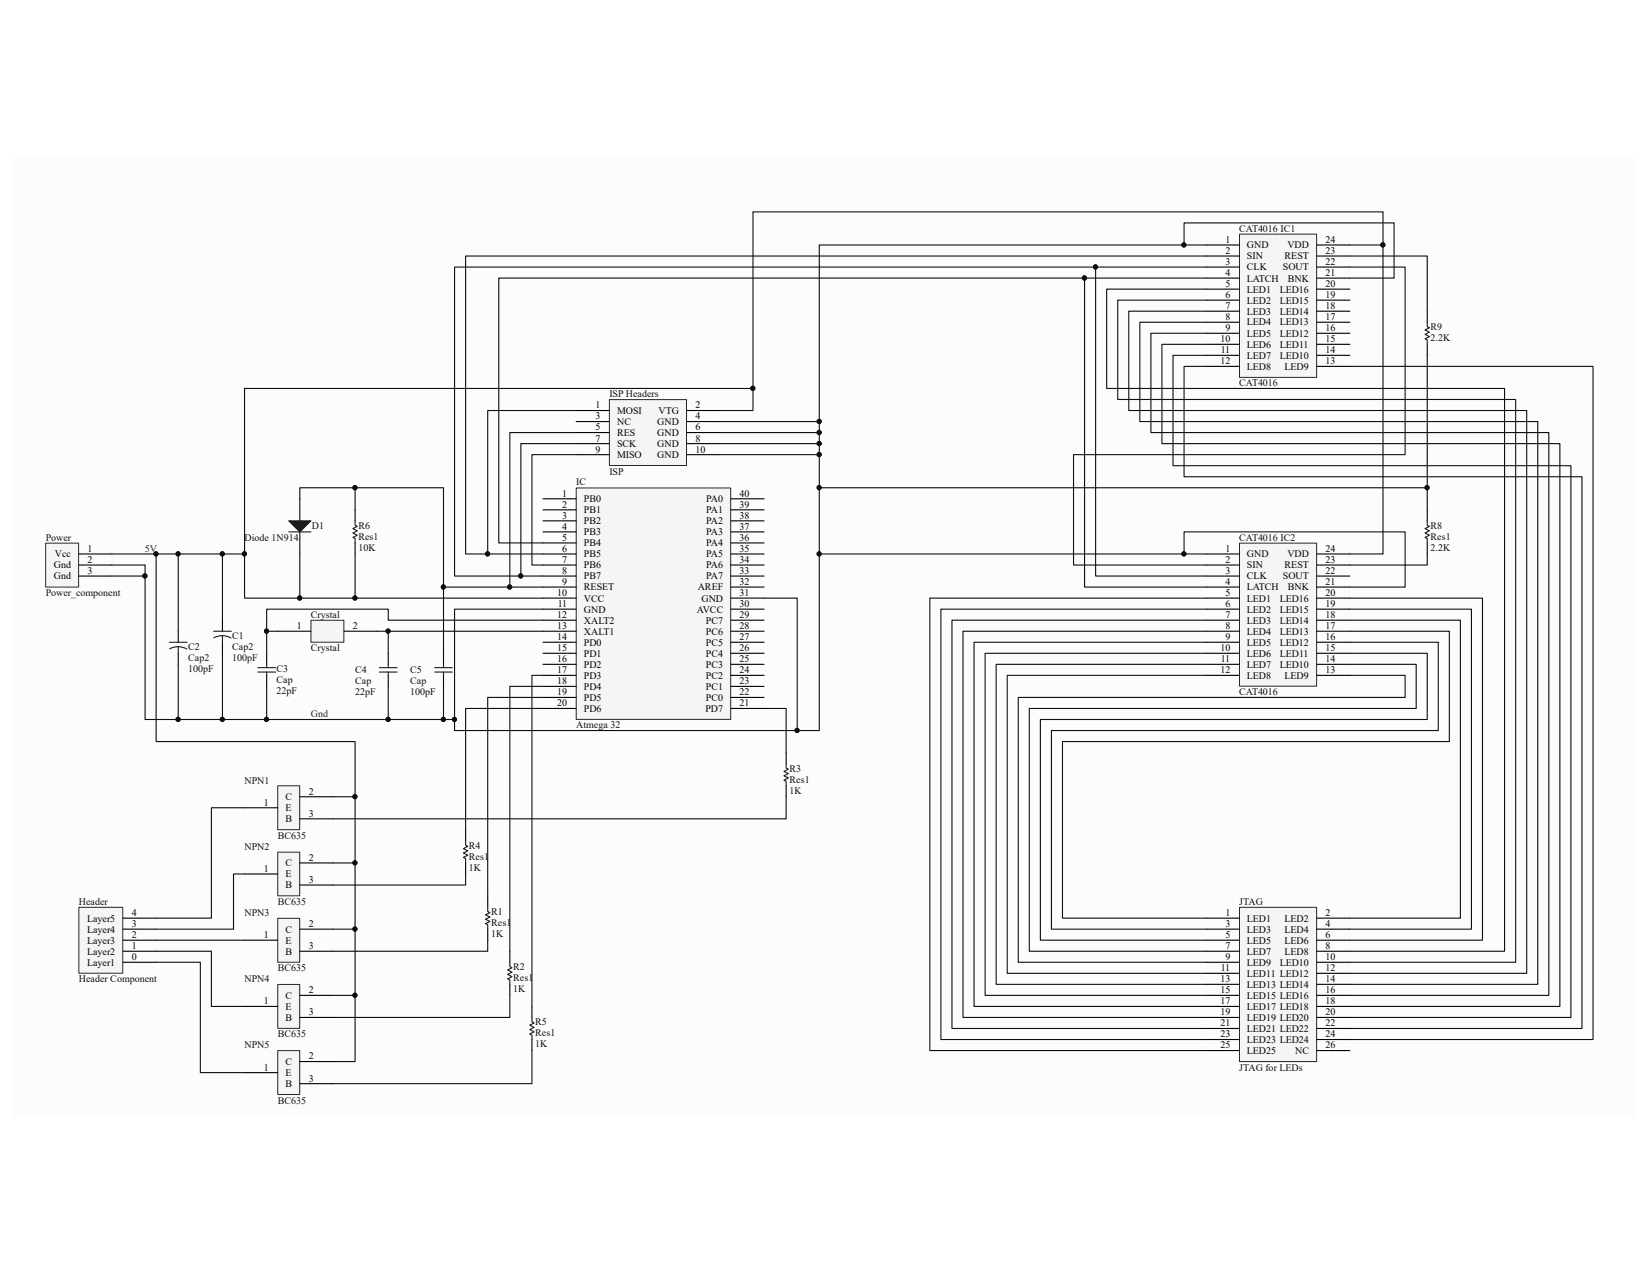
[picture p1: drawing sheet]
<svg xmlns="http://www.w3.org/2000/svg" width="279mm" height="216mm" viewBox="0 0 279 216" stroke-linecap="round" stroke-linejoin="round" font-family="sans-serif">
<path d="M2.1 26.5h275.2v162.9h-275.2z" fill="#fcfcfc"/>
<path d="M52.8 105.2h5.5v3.7h-5.5z" fill="#f5f5f5"/>
<path d="M52.7 105.2h5.6v3.7h-5.6z" fill="none" stroke="#262626" stroke-width=".17"/>
<path d="M47.1 107.1h5.6M58.4 107.1h5.6" fill="none" stroke="#000" stroke-width=".19"/>
<path d="M97.8 82.8h26.2v39.2h-26.2z" fill="#f5f5f5"/>
<path d="M97.7 82.8h26.3v39.2h-26.3z" fill="none" stroke="#262626" stroke-width=".17"/>
<g fill="none" stroke="#000" stroke-width=".19">
<path d="M92.1 84.6h5.6M92.1 86.5h5.6M92.1 88.3h5.6M92.1 90.2h5.6M92.1 92.1h5.6M92.1 94h5.6M92.1 95.8h5.6M92.1 97.7h5.6M92.1 99.6h5.6M124 84.6h5.6M124 86.5h5.6M124 88.3h5.6"/>
<path d="M124 90.2h5.6M124 92.1h5.6M124 94h5.6M124 95.8h5.6M124 97.7h5.6M124 99.6h5.6M92.1 101.4h5.6M92.1 103.3h5.6M92.1 105.2h5.6M92.1 107.1h5.6M92.1 108.9h5.6M92.1 110.8h5.6"/>
<path d="M92.1 112.7h5.6M92.1 114.5h5.6M92.1 116.4h5.6M92.1 118.3h5.6M124 101.4h5.6M124 103.3h5.6M124 105.2h5.6M124 107.1h5.6M124 108.9h5.6M124 110.8h5.6M124 112.7h5.6M124 114.5h5.6"/>
<path d="M124 116.4h5.6M124 118.3h5.6M92.1 120.2h5.6M124 120.2h5.6"/>
</g>
<path d="M103.4 67.8h13.1v11.2h-13.1z" fill="#f5f5f5"/>
<path d="M103.4 67.8h13.1v11.2h-13.1z" fill="none" stroke="#262626" stroke-width=".17"/>
<g fill="none" stroke="#000" stroke-width=".19">
<path d="M242.1 52.8v1.9M242.1 58.4v1.9M97.7 69.6h5.7M97.7 71.5h5.7M97.7 73.4h5.7M97.7 75.2h5.7M97.7 77.1h5.7M116.5 69.6h5.6M116.5 71.5h5.6M116.5 73.4h5.6M116.5 75.2h5.6M116.5 77.1h5.6"/>
<path d="M50.9 84.6v3.7M50.9 90.2v3.8M60.2 86.5v1.8M60.2 92.1v1.9M242.1 86.5v1.8M242.1 92.1v1.9M45.2 110.8v1.9M45.2 114.5v1.9M65.9 110.8v1.9M65.9 114.5v1.9M75.2 110.8v1.9M75.2 114.5v1.9"/>
<path d="M133.4 127.6v1.9M133.4 133.3v1.8M79 140.7v1.9M79 146.4v1.8M82.7 152v1.8M82.7 157.6v1.9M86.5 161.3v1.9M86.5 166.9v1.9M90.2 170.7v1.9M90.2 176.3v1.9"/>
</g>
<g fill="none" stroke="#1c1c1c" stroke-width=".19">
<path d="M242.1 54.7v.7l.4 .2-.8 .4 .8 .3-.8 .4 .8 .4-.8 .4 .4 .1v.8M49 90.2h3.7M60.2 88.3v.8l.4 .2-.7 .3 .7 .4-.7 .4 .7 .4-.7 .3 .3 .2v.8M242.1 88.3v.8l.4 .2-.8 .3 .8 .4-.8 .4 .8 .4-.8 .3 .4 .2v.8M43.7 113.2h3M43.7 114h3M45.2 112.7v.5M45.2 114v.5M64.4 113.2h3M64.4 114h3M65.9 112.7v.5M65.9 114v.5"/>
<path d="M73.7 113.2h3M73.7 114h3M75.2 112.7v.5M75.2 114v.5M133.4 129.5v.8l.3 .2-.7 .3 .7 .4-.7 .4 .7 .3-.7 .4 .4 .2v.8M79 142.6v.8l.4 .1-.8 .4 .8 .4-.8 .4 .8 .3-.8 .4 .4 .2v.8M82.7 153.8v.8l.4 .2-.7 .4 .7 .3-.7 .4 .7 .4-.7 .3 .3 .2v.8M86.5 163.2v.7l.4 .2-.8 .4 .8 .4-.8 .4 .8 .3-.8 .4 .4 .2v.7M90.2 172.6v.7l.4 .2-.7 .4 .7 .3-.7 .4 .7 .4-.7 .4 .3 .2v.7"/>
</g>
<path d="M49 88.3h3.7l-1.8 1.9z" fill="#1c1c1c" stroke="#1c1c1c" stroke-width=".19"/>
<g fill="none" stroke="#0e0e0e" stroke-width=".19">
<path d="M184 47.2h-99.4v44.9h7.5M185.9 45.3h-108.8v52.4h11.3M204.6 41.6h-65.6v29.9M204.6 47.2h-20.6v52.4h20.6M204.6 45.3h-18.7v52.4h18.7M204.6 43.4h-125.6v50.6h3.7M229 41.6h5.6v-5.7h-106.9v30M229 45.3h9.4v31.8h-56.3v18.7h22.5M229 43.4h13.1v9.4M234.6 41.6v52.4h-5.6M97.7 69.6h-15v24.4h9.4M97.7 73.4h-11.2v26.2"/>
<path d="M97.7 75.2h-9.3v22.5h3.7M97.7 77.1h-7.5v18.7h1.9M122.1 71.5h16.9v52.4h-3.8M122.1 73.4h16.9M122.1 75.2h16.9M122.1 77.1h16.9M50.9 94v7.4h9.3M60.2 94v7.4h31.9M60.2 86.5v-3.8h15v16.9M60.2 82.7h-9.3v1.9M92.1 99.6h-16.9v11.2M139 94h65.6"/>
<path d="M139 82.7h103.1M242.1 94v1.8h-13.1M45.2 116.4v5.6h20.7v-5.6M47.1 107.1h-1.9v3.7M64 107.1h28.1M65.9 107.1v3.7M75.2 116.4v5.6h-9.3M92.1 105.2h-26.2v-1.9h-20.7v3.8M92.1 103.3h-15v18.7h-1.9M129.6 101.4h5.6v22.5h-58.1v-1.9"/>
</g>
<g fill="#0e0e0e" stroke="#0e0e0e" stroke-width=".17">
<circle cx="65.8" cy="122" r=".35"/>
<circle cx="45.2" cy="122" r=".35"/>
<circle cx="45.2" cy="107" r=".35"/>
<circle cx="65.8" cy="107" r=".35"/>
<circle cx="50.8" cy="101.4" r=".35"/>
<circle cx="60.2" cy="101.4" r=".35"/>
<circle cx="75.2" cy="99.6" r=".35"/>
<circle cx="86.5" cy="99.6" r=".35"/>
<circle cx="60.2" cy="82.7" r=".35"/>
<circle cx="75.2" cy="122" r=".35"/>
<circle cx="77.1" cy="122" r=".35"/>
<circle cx="135.2" cy="123.9" r=".35"/>
<circle cx="82.7" cy="93.9" r=".35"/>
<circle cx="88.3" cy="97.7" r=".35"/>
<circle cx="139" cy="73.3" r=".35"/>
<circle cx="139" cy="75.2" r=".35"/>
<circle cx="139" cy="77.1" r=".35"/>
<circle cx="200.8" cy="93.9" r=".35"/>
<circle cx="139" cy="93.9" r=".35"/>
<circle cx="200.8" cy="41.5" r=".35"/>
<circle cx="139" cy="71.5" r=".35"/>
<circle cx="234.6" cy="41.5" r=".35"/>
<circle cx="127.7" cy="65.9" r=".35"/>
<circle cx="184" cy="47.1" r=".35"/>
<circle cx="185.8" cy="45.3" r=".35"/>
<circle cx="139" cy="82.7" r=".35"/>
<circle cx="242.1" cy="82.7" r=".35"/>
</g>
<path d="M13.4 153.9h7.4v11.2h-7.4z" fill="#f5f5f5"/>
<path d="M13.4 153.9h7.4v11.2h-7.4z" fill="none" stroke="#262626" stroke-width=".17"/>
<path d="M20.9 159.5h5.6M20.9 157.6h5.6M20.9 155.7h5.6M20.9 163.2h5.6M20.9 161.3h5.6" fill="none" stroke="#000" stroke-width=".19"/>
<path d="M47.2 133.3h3.6v7.4h-3.6z" fill="#f5f5f5"/>
<path d="M47.1 133.3h3.7v7.4h-3.7z" fill="none" stroke="#262626" stroke-width=".17"/>
<path d="M41.5 137h5.6M50.9 138.9h5.6M50.9 135.1h5.6" fill="none" stroke="#000" stroke-width=".19"/>
<path d="M47.2 144.6h3.6v7.3h-3.6z" fill="#f5f5f5"/>
<path d="M47.1 144.5h3.7v7.4h-3.7z" fill="none" stroke="#262626" stroke-width=".17"/>
<path d="M41.5 148.2h5.6M50.9 150.1h5.6M50.9 146.4h5.6" fill="none" stroke="#000" stroke-width=".19"/>
<path d="M47.2 155.8h3.6v7.4h-3.6z" fill="#f5f5f5"/>
<path d="M47.1 155.7h3.7v7.5h-3.7z" fill="none" stroke="#262626" stroke-width=".17"/>
<path d="M41.5 159.5h5.6M50.9 157.6h5.6M50.9 161.3h5.6" fill="none" stroke="#000" stroke-width=".19"/>
<path d="M47.2 167h3.6v7.4h-3.6z" fill="#f5f5f5"/>
<path d="M47.1 167h3.7v7.4h-3.7z" fill="none" stroke="#262626" stroke-width=".17"/>
<path d="M41.5 170.7h5.6M50.9 172.6h5.6M50.9 168.8h5.6" fill="none" stroke="#000" stroke-width=".19"/>
<path d="M47.2 178.2h3.6v7.4h-3.6z" fill="#f5f5f5"/>
<path d="M47.1 178.2h3.7v7.4h-3.7z" fill="none" stroke="#262626" stroke-width=".17"/>
<path d="M41.5 181.9h5.6M50.9 183.8h5.6M50.9 180h5.6" fill="none" stroke="#000" stroke-width=".19"/>
<g fill="none" stroke="#0e0e0e" stroke-width=".19">
<path d="M19 95.8h5.6v1.9M26.5 94v31.8h33.7v9.3M92.1 118.3h-9.4v33.7M92.1 116.4h-5.6v44.9M92.1 114.5h-1.9v56.2M41.5 137h-5.6v18.7h-9.4M56.5 135.1h3.7v11.3M92.1 120.2h-13.1v20.5M129.6 120.2h3.8v7.4M133.4 135.1v3.8h-76.9M26.5 159.5h15M41.5 148.2h-1.9v9.4h-13.1"/>
<path d="M56.5 157.6h3.7v11.2M56.5 146.4h3.7v11.2M79 148.2v1.9h-22.5M82.7 159.5v1.8h-26.2M26.5 163.2h7.5v18.7h7.5M26.5 161.3h9.4v9.4h5.6M56.5 168.8h3.7v11.2h-3.7M86.5 168.8v3.8h-30M90.2 178.2v5.6h-33.7"/>
</g>
<g fill="#0e0e0e" stroke="#0e0e0e" stroke-width=".17">
<circle cx="60.2" cy="168.8" r=".35"/>
<circle cx="60.2" cy="157.6" r=".35"/>
<circle cx="60.2" cy="146.3" r=".35"/>
<circle cx="60.2" cy="135.1" r=".35"/>
<circle cx="26.5" cy="93.9" r=".35"/>
<circle cx="24.6" cy="97.7" r=".35"/>
</g>
<path d="M7.8 92.2h5.5v7.4h-5.5z" fill="#f5f5f5"/>
<path d="M7.7 92.1h5.6v7.5h-5.6z" fill="none" stroke="#262626" stroke-width=".17"/>
<path d="M13.4 94h5.6M13.4 95.8h5.6M13.4 97.7h5.6" fill="none" stroke="#000" stroke-width=".19"/>
<path d="M210.3 153.9h13.1v26.1h-13.1z" fill="#f5f5f5"/>
<path d="M210.3 153.9h13.1v26.1h-13.1z" fill="none" stroke="#262626" stroke-width=".17"/>
<g fill="none" stroke="#000" stroke-width=".19">
<path d="M30.2 107.1v1.8M30.2 110.8v1.9M37.7 105.2v1.9M37.7 108.9v1.9M204.6 155.7h5.6M204.6 157.6h5.6M204.6 159.5h5.6M223.4 155.7h5.6M223.4 157.6h5.6M223.4 159.5h5.6M204.6 161.3h5.6M204.6 163.2h5.6"/>
<path d="M204.6 165.1h5.6M204.6 166.9h5.6M204.6 168.8h5.6M204.6 170.7h5.6M204.6 172.6h5.6M204.6 174.4h5.6M204.6 176.3h5.6M204.6 178.2h5.6M223.4 161.3h5.6M223.4 163.2h5.6M223.4 165.1h5.6M223.4 166.9h5.6"/>
<path d="M223.4 168.8h5.6M223.4 170.7h5.6M223.4 172.6h5.6M223.4 174.4h5.6M223.4 176.3h5.6M223.4 178.2h5.6"/>
</g>
<path d="M28.7 108.9h3M30.2 109.7v1.1M30.2 109.7l.8 .1 .7 .3M30.2 109.7l-.7 .1-.7 .2M36.2 107.1h3M37.7 107.8v1.1M37.7 107.8l.8 .1 .7 .3M37.7 107.8l-.7 .1-.7 .3" fill="none" stroke="#1c1c1c" stroke-width=".19"/>
<path d="M210.3 39.8h13.1v24.2h-13.1z" fill="#f5f5f5"/>
<path d="M210.3 39.7h13.1v24.3h-13.1z" fill="none" stroke="#262626" stroke-width=".17"/>
<g fill="none" stroke="#000" stroke-width=".19">
<path d="M204.6 41.6h5.6M204.6 43.4h5.6M204.6 45.3h5.6M204.6 47.2h5.6M204.6 49h5.6M204.6 50.9h5.6M204.6 52.8h5.6M204.6 54.7h5.6M204.6 56.5h5.6M204.6 58.4h5.6M223.4 41.6h5.6M223.4 43.4h5.6"/>
<path d="M223.4 45.3h5.6M223.4 47.2h5.6M223.4 49h5.6M223.4 50.9h5.6M223.4 52.8h5.6M223.4 54.7h5.6M223.4 56.5h5.6M223.4 58.4h5.6M204.6 60.3h5.6M204.6 62.1h5.6M223.4 60.3h5.6M223.4 62.1h5.6"/>
</g>
<path d="M210.3 92.2h13.1v24.2h-13.1z" fill="#f5f5f5"/>
<path d="M210.3 92.1h13.1v24.3h-13.1z" fill="none" stroke="#262626" stroke-width=".17"/>
<g fill="none" stroke="#000" stroke-width=".19">
<path d="M204.6 94h5.6M204.6 95.8h5.6M204.6 97.7h5.6M204.6 99.6h5.6M223.4 94h5.6M223.4 95.8h5.6M223.4 97.7h5.6M223.4 99.6h5.6M204.6 101.4h5.6M204.6 103.3h5.6M204.6 105.2h5.6M204.6 107.1h5.6"/>
<path d="M204.6 108.9h5.6M204.6 110.8h5.6M204.6 112.7h5.6M204.6 114.5h5.6M223.4 101.4h5.6M223.4 103.3h5.6M223.4 105.2h5.6M223.4 107.1h5.6M223.4 108.9h5.6M223.4 110.8h5.6M223.4 112.7h5.6M223.4 114.5h5.6"/>
</g>
<g fill="none" stroke="#0e0e0e" stroke-width=".19">
<path d="M200.9 41.6v-3.8h35.6v9.4h-7.5M204.6 49h-16.9v16.9h67.5v95.4h-26.2M204.6 50.9h-15v16.9h67.5v95.4h-28.1M204.6 52.8h-13.1v16.8h67.5v95.5h-30M204.6 54.7h-11.2v16.8h67.5v95.4h-31.9M204.6 56.5h-9.4v16.9h67.5v95.4h-33.7M204.6 58.4h-7.5v16.8h67.5v95.5h-35.6M122.1 69.6h5.6v-3.7h-86.2v28.1h-3.8M204.6 60.3h-5.6v18.7h67.5v93.6h-37.5M204.6 62.1h-3.7v18.8h67.5v93.5h-39.4M229 62.1h41.2v114.2h-41.2M242.1 60.3v26.2"/>
<path d="M19 94h11.2M19 97.7h5.6v24.3h20.6M41.5 94v7.4h9.4M200.9 94v-3.8h37.5v9.4h-9.4M30.2 112.7v9.3M37.7 105.2v-11.2h-7.5v13.1M37.7 110.8v11.2M204.6 101.4h-46.9v76.8h46.9M204.6 103.3h-45v73h45M204.6 105.2h-43.1v69.2h43.1M204.6 108.9h-39.4v61.8h39.4M204.6 107.1h-41.2v65.5h41.2"/>
<path d="M204.6 110.8h-37.5v58h37.5M204.6 112.7h-35.6v54.2h35.6M204.6 114.5h-33.7v50.6h33.7M229 114.5h9.4v3.8h-65.7v44.9h31.9M229 112.7h11.2v7.5h-65.6v41.1h30M229 110.8h13.1v11.2h-65.6v37.5h28.1M229 108.9h15v15h-65.6v33.7h26.2M229 107.1h16.9v18.7h-65.7v29.9h24.4M229 105.2h18.7v50.5h-18.7M229 103.3h20.6v54.3h-20.6M229 101.4h22.5v58.1h-22.5"/>
</g>
<g fill="#0e0e0e" stroke="#0e0e0e" stroke-width=".17">
<circle cx="242.1" cy="82.7" r=".35"/>
<circle cx="200.8" cy="93.9" r=".35"/>
<circle cx="200.8" cy="41.5" r=".35"/>
<circle cx="30.2" cy="122" r=".35"/>
<circle cx="26.5" cy="93.9" r=".35"/>
<circle cx="30.2" cy="93.9" r=".35"/>
<circle cx="24.6" cy="97.7" r=".35"/>
<circle cx="37.7" cy="122" r=".35"/>
<circle cx="45.2" cy="122" r=".35"/>
<circle cx="37.7" cy="93.9" r=".35"/>
<circle cx="127.7" cy="65.9" r=".35"/>
<circle cx="41.5" cy="93.9" r=".35"/>
<circle cx="50.8" cy="101.4" r=".35"/>
</g>
<g font-size="1.7">
<text x="207.9" y="41.2">1</text>
<text x="224.9" y="41.2">24</text>
<text x="207.9" y="43.1">2</text>
<text x="207.9" y="44.9">3</text>
<text x="207.9" y="46.8">4</text>
<text x="211.5" y="42.1">GND</text>
<text x="211.5" y="44">SIN</text>
<text x="211.5" y="45.8">CLK</text>
<text x="211.5" y="47.8">LATCH</text>
<text x="217.6" y="45.8">SOUT</text>
<text x="217.9" y="44">REST</text>
<text x="218.4" y="42.1">VDD</text>
<text x="218.5" y="47.8">BNK</text>
<text x="224.9" y="46.8">21</text>
<text x="224.9" y="44.9">22</text>
<text x="224.9" y="43.1">23</text>
<text x="207.9" y="48.7">5</text>
<text x="207.9" y="50.5">6</text>
<text x="207.9" y="52.4">7</text>
<text x="211.5" y="49.6">LED1</text>
<text x="211.5" y="51.5">LED2</text>
<text x="211.5" y="53.3">LED3</text>
<text x="217.1" y="53.3">LED14</text>
<text x="217.1" y="51.5">LED15</text>
<text x="217.1" y="49.6">LED16</text>
<text x="224.9" y="52.4">18</text>
<text x="224.9" y="50.5">19</text>
<text x="224.9" y="48.7">20</text>
<text x="207.1" y="58">10</text>
<text x="207.1" y="59.9">11</text>
<text x="207.9" y="54.3">8</text>
<text x="207.9" y="56.2">9</text>
<text x="211.5" y="55.2">LED4</text>
<text x="211.5" y="57.1">LED5</text>
<text x="211.5" y="59">LED6</text>
<text x="217.1" y="57.1">LED12</text>
<text x="217.1" y="55.2">LED13</text>
<text x="217.1" y="59">LED11</text>
<text x="224.9" y="59.9">14</text>
<text x="224.9" y="58">15</text>
<text x="224.9" y="56.2">16</text>
<text x="224.9" y="54.3">17</text>
<text x="207.1" y="61.8">12</text>
<text x="211.5" y="60.8">LED7</text>
<text x="211.5" y="62.7">LED8</text>
<text x="217.1" y="60.8">LED10</text>
<text x="217.9" y="62.7">LED9</text>
<text x="224.9" y="61.8">13</text>
<text x="101" y="69.3">1</text>
<text x="101" y="71.1">3</text>
<text x="104.7" y="70.2">MOSI</text>
<text x="111.7" y="70.2">VTG</text>
<text x="118" y="69.3">2</text>
<text x="118" y="71.1">4</text>
<text x="101" y="73">5</text>
<text x="101" y="74.9">7</text>
<text x="101" y="76.8">9</text>
<text x="104.7" y="72.1">NC</text>
<text x="104.7" y="74">RES</text>
<text x="104.7" y="75.8">SCK</text>
<text x="104.7" y="77.7">MISO</text>
<text x="111.5" y="72.1">GND</text>
<text x="111.5" y="74">GND</text>
<text x="111.5" y="75.8">GND</text>
<text x="111.5" y="77.7">GND</text>
<text x="118" y="73">6</text>
<text x="118" y="74.9">8</text>
<text x="118" y="76.8">10</text>
<text x="95.4" y="84.2">1</text>
<text x="95.4" y="86.1">2</text>
<text x="95.4" y="88">3</text>
<text x="95.4" y="89.8">4</text>
<text x="99.1" y="85.2">PB0</text>
<text x="99.1" y="87">PB1</text>
<text x="99.1" y="88.9">PB2</text>
<text x="119.8" y="88.9">PA2</text>
<text x="119.8" y="87">PA1</text>
<text x="119.8" y="85.2">PA0</text>
<text x="125.5" y="89.8">37</text>
<text x="125.5" y="88">38</text>
<text x="125.5" y="86.1">39</text>
<text x="125.5" y="84.2">40</text>
<text x="9.3" y="94.5">Vcc</text>
<text x="14.9" y="93.6">1</text>
<text x="14.9" y="95.5">2</text>
<text x="95.4" y="91.7">5</text>
<text x="95.4" y="93.6">6</text>
<text x="95.4" y="95.5">7</text>
<text x="99.1" y="90.8">PB3</text>
<text x="99.1" y="92.7">PB4</text>
<text x="99.1" y="94.5">PB5</text>
<text x="119.8" y="94.5">PA5</text>
<text x="119.8" y="92.7">PA4</text>
<text x="119.8" y="90.8">PA3</text>
<text x="125.5" y="95.5">34</text>
<text x="125.5" y="93.6">35</text>
<text x="125.5" y="91.7">36</text>
<text x="207.9" y="93.6">1</text>
<text x="207.9" y="95.5">2</text>
<text x="211.5" y="94.5">GND</text>
<text x="218.4" y="94.5">VDD</text>
<text x="224.9" y="95.5">23</text>
<text x="224.9" y="93.6">24</text>
<text x="9.1" y="96.4">Gnd</text>
<text x="9.1" y="98.3">Gnd</text>
<text x="14.9" y="97.3">3</text>
<text x="94.5" y="101.1">10</text>
<text x="95.4" y="97.3">8</text>
<text x="95.4" y="99.2">9</text>
<text x="99.1" y="96.4">PB6</text>
<text x="99.1" y="98.3">PB7</text>
<text x="99.1" y="100.1">RESET</text>
<text x="118.4" y="100.1">AREF</text>
<text x="119.8" y="98.3">PA7</text>
<text x="119.8" y="96.4">PA6</text>
<text x="125.5" y="101.1">31</text>
<text x="125.5" y="99.2">32</text>
<text x="125.5" y="97.3">33</text>
<text x="207.9" y="97.3">3</text>
<text x="207.9" y="99.2">4</text>
<text x="207.9" y="101.1">5</text>
<text x="211.5" y="96.4">SIN</text>
<text x="211.5" y="98.3">CLK</text>
<text x="211.5" y="100.1">LATCH</text>
<text x="217.6" y="98.3">SOUT</text>
<text x="217.9" y="96.4">REST</text>
<text x="218.5" y="100.1">BNK</text>
<text x="224.9" y="101.1">20</text>
<text x="224.9" y="99.2">21</text>
<text x="224.9" y="97.3">22</text>
<text x="50.4" y="106.7">1</text>
<text x="59.9" y="106.7">2</text>
<text x="94.5" y="104.8">12</text>
<text x="94.5" y="106.7">13</text>
<text x="94.6" y="103">11</text>
<text x="99.1" y="102">VCC</text>
<text x="99.1" y="103.9">GND</text>
<text x="99.1" y="105.7">XALT2</text>
<text x="99.1" y="107.6">XALT1</text>
<text x="118.2" y="103.9">AVCC</text>
<text x="119" y="102">GND</text>
<text x="119.8" y="107.6">PC6</text>
<text x="119.8" y="105.7">PC7</text>
<text x="125.5" y="106.7">28</text>
<text x="125.5" y="104.8">29</text>
<text x="125.5" y="103">30</text>
<text x="207.9" y="103">6</text>
<text x="207.9" y="104.8">7</text>
<text x="207.9" y="106.7">8</text>
<text x="211.5" y="102">LED1</text>
<text x="211.5" y="103.9">LED2</text>
<text x="211.5" y="105.7">LED3</text>
<text x="211.5" y="107.6">LED4</text>
<text x="217.1" y="107.6">LED13</text>
<text x="217.1" y="105.7">LED14</text>
<text x="217.1" y="103.9">LED15</text>
<text x="217.1" y="102">LED16</text>
<text x="224.9" y="106.7">17</text>
<text x="224.9" y="104.8">18</text>
<text x="224.9" y="103">19</text>
<text x="94.5" y="108.5">14</text>
<text x="94.5" y="110.4">15</text>
<text x="94.5" y="112.3">16</text>
<text x="99.1" y="109.5">PD0</text>
<text x="99.1" y="111.4">PD1</text>
<text x="99.1" y="113.2">PD2</text>
<text x="119.8" y="113.2">PC3</text>
<text x="119.8" y="111.4">PC4</text>
<text x="119.8" y="109.5">PC5</text>
<text x="125.5" y="112.3">25</text>
<text x="125.5" y="110.4">26</text>
<text x="125.5" y="108.5">27</text>
<text x="207.1" y="110.4">10</text>
<text x="207.1" y="112.3">11</text>
<text x="207.9" y="108.5">9</text>
<text x="211.5" y="109.5">LED5</text>
<text x="211.5" y="111.4">LED6</text>
<text x="211.5" y="113.2">LED7</text>
<text x="217.1" y="113.2">LED10</text>
<text x="217.1" y="109.5">LED12</text>
<text x="217.1" y="111.4">LED11</text>
<text x="224.9" y="112.3">14</text>
<text x="224.9" y="110.4">15</text>
<text x="224.9" y="108.5">16</text>
<text x="94.5" y="114.2">17</text>
<text x="94.5" y="116">18</text>
<text x="94.5" y="117.9">19</text>
<text x="94.5" y="119.8">20</text>
<text x="99.1" y="115.1">PD3</text>
<text x="99.1" y="117">PD4</text>
<text x="99.1" y="118.9">PD5</text>
<text x="119.8" y="118.9">PC0</text>
<text x="119.8" y="117">PC1</text>
<text x="119.8" y="115.1">PC2</text>
<text x="125.5" y="119.8">21</text>
<text x="125.5" y="117.9">22</text>
<text x="125.5" y="116">23</text>
<text x="125.5" y="114.2">24</text>
<text x="207.1" y="114.2">12</text>
<text x="211.5" y="115.1">LED8</text>
<text x="217.9" y="115.1">LED9</text>
<text x="224.9" y="114.2">13</text>
<text x="99.1" y="120.7">PD6</text>
<text x="119.7" y="120.7">PD7</text>
<text x="44.7" y="136.7">1</text>
<text x="48.4" y="135.7">C</text>
<text x="48.4" y="137.6">E</text>
<text x="52.4" y="134.7">2</text>
<text x="48.4" y="139.4">B</text>
<text x="52.4" y="138.5">3</text>
<text x="44.7" y="147.9">1</text>
<text x="48.4" y="146.9">C</text>
<text x="48.4" y="148.8">E</text>
<text x="52.4" y="149.7">3</text>
<text x="52.4" y="146">2</text>
<text x="22.4" y="155.4">4</text>
<text x="48.4" y="150.7">B</text>
<text x="207.9" y="155.4">1</text>
<text x="224.9" y="155.4">2</text>
<text x="14.8" y="161.9">Layer2</text>
<text x="14.8" y="160">Layer3</text>
<text x="14.8" y="158.2">Layer4</text>
<text x="14.8" y="156.3">Layer5</text>
<text x="22.4" y="161">1</text>
<text x="22.4" y="159.1">2</text>
<text x="22.4" y="157.2">3</text>
<text x="44.7" y="159.1">1</text>
<text x="48.4" y="161.9">B</text>
<text x="48.4" y="158.2">C</text>
<text x="48.4" y="160">E</text>
<text x="52.4" y="161">3</text>
<text x="52.4" y="157.2">2</text>
<text x="207.9" y="157.2">3</text>
<text x="207.9" y="159.1">5</text>
<text x="207.9" y="161">7</text>
<text x="211.5" y="156.3">LED1</text>
<text x="211.5" y="158.2">LED3</text>
<text x="211.5" y="160">LED5</text>
<text x="211.5" y="161.9">LED7</text>
<text x="217.9" y="156.3">LED2</text>
<text x="217.9" y="158.2">LED4</text>
<text x="217.9" y="160">LED6</text>
<text x="217.9" y="161.9">LED8</text>
<text x="224.9" y="157.2">4</text>
<text x="224.9" y="159.1">6</text>
<text x="224.9" y="161">8</text>
<text x="14.8" y="163.8">Layer1</text>
<text x="22.4" y="162.9">0</text>
<text x="207.1" y="166.6">13</text>
<text x="207.1" y="164.7">11</text>
<text x="207.9" y="162.9">9</text>
<text x="211.5" y="163.8">LED9</text>
<text x="211.5" y="165.7">LED11 LED12</text>
<text x="211.5" y="167.5">LED13 LED14</text>
<text x="217.1" y="163.8">LED10</text>
<text x="224.9" y="162.9">10</text>
<text x="224.9" y="164.7">12</text>
<text x="224.9" y="166.6">14</text>
<text x="44.7" y="170.3">1</text>
<text x="48.4" y="173.1">B</text>
<text x="48.4" y="169.4">C</text>
<text x="48.4" y="171.2">E</text>
<text x="52.4" y="172.2">3</text>
<text x="52.4" y="168.4">2</text>
<text x="207.1" y="168.4">15</text>
<text x="207.1" y="170.3">17</text>
<text x="207.1" y="172.2">19</text>
<text x="211.5" y="169.4">LED15 LED16</text>
<text x="211.5" y="171.2">LED17 LED18</text>
<text x="211.5" y="173.1">LED19 LED20</text>
<text x="224.9" y="168.4">16</text>
<text x="224.9" y="170.3">18</text>
<text x="224.9" y="172.2">20</text>
<text x="52.4" y="179.7">2</text>
<text x="207.1" y="175.9">23</text>
<text x="207.1" y="177.8">25</text>
<text x="207.1" y="174.1">21</text>
<text x="211.5" y="176.9">LED23 LED24</text>
<text x="211.5" y="178.7">LED25</text>
<text x="211.5" y="175">LED21 LED22</text>
<text x="219.7" y="178.7">NC</text>
<text x="224.9" y="174.1">22</text>
<text x="224.9" y="175.9">24</text>
<text x="224.9" y="177.8">26</text>
<text x="44.7" y="181.6">1</text>
<text x="48.4" y="184.4">B</text>
<text x="48.4" y="180.6">C</text>
<text x="48.4" y="182.5">E</text>
<text x="52.4" y="183.4">3</text>
</g>
<g font-size="1.7" fill="#0e0e0e">
<text x="210.2" y="39.3">CAT4016 IC1</text>
<text x="242.7" y="56">R9</text>
<text x="242.7" y="57.8">2.2K</text>
<text x="210.2" y="65.5">CAT4016</text>
<text x="103.4" y="67.4">ISP Headers</text>
<text x="97.7" y="82.3">IC</text>
<text x="103.4" y="80.5">ISP</text>
<text x="52.9" y="89.7">D1</text>
<text x="60.8" y="89.7">R6</text>
<text x="242.7" y="89.7">R8</text>
<text x="7.7" y="91.7">Power</text>
<text x="41.5" y="91.7">Diode 1N914</text>
<text x="60.8" y="93.4">10K</text>
<text x="60.8" y="91.5">Res1</text>
<text x="210.2" y="91.7">CAT4016 IC2</text>
<text x="242.7" y="93.4">2.2K</text>
<text x="242.7" y="91.5">Res1</text>
<text x="7.7" y="101.1">Power_component</text>
<text x="52.7" y="104.8">Crystal</text>
<text x="31.9" y="110.2">C2</text>
<text x="31.9" y="112.1">Cap2</text>
<text x="39.4" y="112.1">100pF</text>
<text x="39.4" y="108.4">C1</text>
<text x="39.4" y="110.2">Cap2</text>
<text x="52.7" y="110.4">Crystal</text>
<text x="31.9" y="114">100pF</text>
<text x="46.9" y="117.7">22pF</text>
<text x="46.9" y="114">C3</text>
<text x="46.9" y="115.9">Cap</text>
<text x="60.2" y="117.9">22pF</text>
<text x="60.2" y="114.2">C4</text>
<text x="60.2" y="116">Cap</text>
<text x="69.6" y="117.9">100pF</text>
<text x="69.6" y="114.2">C5</text>
<text x="69.6" y="116">Cap</text>
<text x="210.2" y="117.9">CAT4016</text>
<text x="97.7" y="123.5">Atmega 32</text>
<text x="133.9" y="130.9">R3</text>
<text x="41.5" y="132.9">NPN1</text>
<text x="133.9" y="134.6">1K</text>
<text x="133.9" y="132.7">Res1</text>
<text x="47.1" y="142.2">BC635</text>
<text x="79.5" y="143.9">R4</text>
<text x="41.5" y="144.1">NPN2</text>
<text x="79.5" y="147.7">1K</text>
<text x="79.5" y="145.8">Res1</text>
<text x="13.4" y="153.5">Header</text>
<text x="41.5" y="155.4">NPN3</text>
<text x="47.1" y="153.5">BC635</text>
<text x="83.3" y="155.2">R1</text>
<text x="210.2" y="153.5">JTAG</text>
<text x="83.3" y="158.9">1K</text>
<text x="83.3" y="157">Res1</text>
<text x="13.4" y="166.6">Header Component</text>
<text x="41.5" y="166.6">NPN4</text>
<text x="47.1" y="164.7">BC635</text>
<text x="87" y="164.5">R2</text>
<text x="87" y="166.4">Res1</text>
<text x="87" y="168.3">1K</text>
<text x="90.8" y="173.9">R5</text>
<text x="41.5" y="177.8">NPN5</text>
<text x="47.1" y="175.9">BC635</text>
<text x="90.8" y="177.6">1K</text>
<text x="90.8" y="175.8">Res1</text>
<text x="210.2" y="181.6">JTAG for LEDs</text>
<text x="47.1" y="187.2">BC635</text>
</g>
<g font-size="1.7" fill="#262626">
<text x="24.6" y="93.6">5V</text>
<text x="52.7" y="121.7">Gnd</text>
</g>
</svg>
